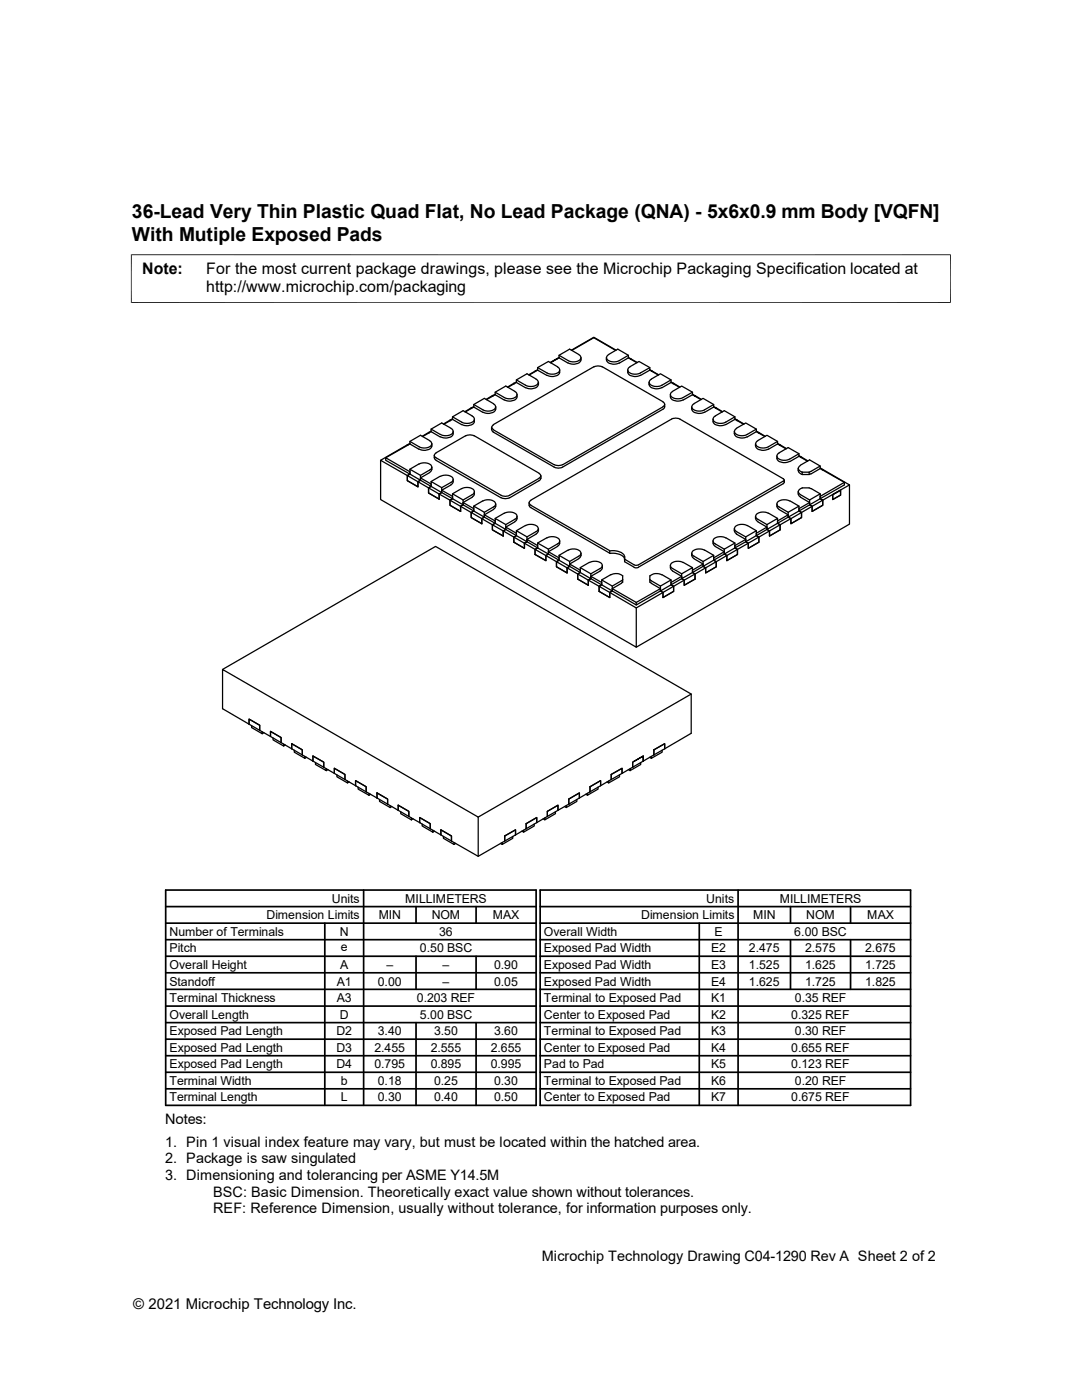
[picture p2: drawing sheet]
<svg xmlns="http://www.w3.org/2000/svg" width="216mm" height="279mm" viewBox="0 0 216 279" stroke-linecap="round" stroke-linejoin="round" font-family="sans-serif">
<g fill="none" stroke="#000" stroke-width=".25">
<path d="M98.8 78.7l-1.8 1M98.8 78.8l1.8 1M98.8 78.8l-1.7 1M102.7 78.1l-1.8-1.1-2.1 1.3v.5M102.7 78.1a.68 .68 0 0 1 .5 .8 .68 .68 0 0 1-.7 .6l-.6 .1-1-.1-2.1-1.2M103 76.2l-1.7 1.1M103 76.3l1.9 1.1M103 76.3l-1.7 1M103.2 78.7a1.1 1.1 0 0 1-1.3 1.4l-1.3-.3M107 75.6l-1.8-1-2.2 1.2v.5M107 75.7a.68 .68 0 0 1 .4 .8 .68 .68 0 0 1-.7 .5l-.6 .1-1-.1-2.1-1.2M107.3 73.8l-1.8 1"/>
<path d="M107.3 73.9l1.8 1M107.3 73.9l-1.7 .9M107.4 76.8a1.6 1.6 0 0 1-2.2 .7l-.3-.2M107.4 76.3v.5M111.3 73.2l-1.9-1.1-2.1 1.3v.5M111.3 73.2a.68 .68 0 0 1 .4 .8 .68 .68 0 0 1-.7 .5l-.6 .2-1-.2-2.1-1.1M111.5 71.3l-1.7 1M111.5 71.4l1.9 1.1M111.5 71.4l-1.6 1M111.7 73.8a1.1 1.1 0 0 1-1.3 1.3l-1.3-.2M114 69.9l4.5-2.6 4.4 2.6M114.1 69.9l4.4-2.5 4.4 2.5"/>
<path d="M115.5 70.7l-1.8-1-2.2 1.2v.5M115.5 70.8a.68 .68 0 0 1 .4 .7 .68 .68 0 0 1-.7 .6l-.6 .1-1-.1-2.1-1.2M116 71.4a1.16 1.16 0 0 1-1.4 1.3l-1.2-.3M118.5 73.2l.8-.2 .9 .2M118.5 73.2l-20.1 11.6M120.2 73.2l12.1 7M121 71.4v.4M121 71.8a1.6 1.6 0 0 0 2.3 .8l.3-.2M121.5 70.7l1.8-1 2.1 1.2v.5M121.5 70.8a.68 .68 0 0 0-.5 .7 .68 .68 0 0 0 .7 .6l.6 .1 1-.1 2.1-1.2M125.3 73.8a1.1 1.1 0 0 0 1.2 1.3l1.3-.2M125.4 71.3l1.8 1"/>
<path d="M125.4 71.4l-1.8 1.1M125.4 71.4l1.7 1M125.7 73.2l1.8-1.1 2.2 1.3v.5M125.7 73.2a.68 .68 0 0 0-.4 .8 .68 .68 0 0 0 .6 .5l.7 .2 1-.2 2.1-1.1M129.5 76.3v.5M129.5 76.8a1.6 1.6 0 0 0 2.3 .7l.3-.2M129.7 73.8l1.7 1M129.7 73.9l-1.9 1M129.7 73.9l1.7 .9M130 75.6l1.8-1 2.1 1.2v.5M130 75.7a.68 .68 0 0 0-.4 .8 .68 .68 0 0 0 .6 .5l.7 .1 .9-.1 2.1-1.2M133.8 78.7a1.1 1.1 0 0 0 1.2 1.4l1.3-.3"/>
<path d="M133.9 76.2l1.8 1.1M133.9 76.3l-1.8 1.1M133.9 76.3l1.7 1M134.2 78.1l1.8-1.1 2.2 1.3v.5M134.2 78.1a.68 .68 0 0 0-.4 .8 .68 .68 0 0 0 .7 .6l.6 .1 1-.1 2.1-1.2M138.2 78.7l1.8 1M138.2 78.8l-1.9 1M138.2 78.8l1.7 1M75.9 91.9v7.8l51.1 29.5v-7.9M81.8 93.6l2.1 1.3v.9l-2.1-1.2zM81.8 88.5l-.5 .3 .1 .1-.1-.1-5.4 3.1 5.4 3v1l2.1 1.3v-1.1l2.1 1.3v1l2.1 1.2M81.8 88.1l1.8 1.1a1.86 1.86 0 0 0 2.5-.6v-.3l-.4-.4-1.8-1-2.1 1.2v.5"/>
<path d="M81.8 88.6l1.8 1a2.02 2.02 0 0 0 2.5-.4v-.2M81.8 88.6l-4.8 2.8M83.6 92.6a1.86 1.86 0 0 1 2.5 .5l-.2 .6-2 1.2M83.6 92.6l-1.8 1M83.9 95.4v.4l-.5 .3v1.1l-2.1-1.3v-1l.5-.3v-.5l-4.8-2.7v.5l4.8 2.7-.5 .3 2.1 1.2 .5-.3 2.1 1.3-.5 .3 2.1 1.2 .5-.3 2.2 1.2-.5 .3 2.1 1.2 .5-.2 2.1 1.2-.5 .3 2.1 1.2 .5-.3 2.2 1.2-.5 .3 2.1 1.3 .5-.3 2.1 1.2-.5 .3 2.1 1.2M83.9 95.4l2.1 1.2v.5l-.5 .3v1l2.1 1.2M85.7 94.3l-1.8 1.1M86 96.1l2.1 1.2v1l-2.1-1.2zM86 86l-.5 .3 .1 .1-.1-.1-1.3 .8M86 85.6l1.8 1.1M86 86.1l1.8 1.1M86 86.1l-1.7 1"/>
<path d="M86.1 93.7l-.4 .6M86.2 88.6v.4M86.2 93.2v.5M86.7 90.9v.7l.3 .2M87 90.4l-.2 .2a.46 .46 0 0 0 .2 .8l13.2 7.6h1.2l6.2-3.5M87 91.9l13 7.5M87.6 99.6v-1l2.2 1.2v1l2.1 1.3M87.8 95l-1.8 1.1M87.9 95.1a1.86 1.86 0 0 1 2.5 .5l-.2 .5-2.1 1.2M88.1 97.8v.5l-.5 .3v1M88.1 97.8l2.2 1.3v.4l-.5 .3v1l2.1 1.3M90 85.5l-1.9-1.1-2.1 1.2v.5"/>
<path d="M90 85.5a.68 .68 0 0 1 .4 .8 .68 .68 0 0 1-.7 .5l-.9 .2-.9-.3M90 96.8l-1.9 1M90.3 98.6l2.1 1.2v1l-2.1-1.3zM90.3 83.6l-.5 .3h.1h-.1l-1.3 .7M90.3 83.7l1.8 1.1M90.3 83.7l-1.7 1M90.4 86.1a1.1 1.1 0 0 1-1.2 1.3l-1.3-.2M90.4 95.7v.6l-.4 .4M92.1 97.5a1.86 1.86 0 0 1 2.6 .5l-.3 .6-2 1.2M92.1 97.5l-1.8 1.1M92.9 87l.9-.2 .8 .2M92.9 87l-5.9 3.4"/>
<path d="M94.2 83l-1.8-1-2.1 1.2v.5M94.2 83.1a.68 .68 0 0 1 .4 .7 .68 .68 0 0 1-.6 .6l-.7 .1-.9-.1-2.1-1.2M94.2 99.2l-1.8 1.1M94.5 81.2l-1.7 1M94.5 81.2l1.9 1.1M94.6 87l13 7.4M94.7 98.1l-.1 .7-.4 .4M94.7 83.7a1.1 1.1 0 0 1-1.3 1.3l-1.3-.3M98.1 85.3v.5M98.1 85.8l.4 .4M98.4 85.8l12.2 7M98.5 84.8l-.2 .1a.46 .46 0 0 0 .2 .8"/>
<path d="M98.5 80.6l-1.9-1.1-2.1 1.2v.5M98.5 80.6a.68 .68 0 0 1 .4 .8 .68 .68 0 0 1-.7 .5l-.6 .1-1-.1-2.1-1.2M98.9 81.7a1.6 1.6 0 0 1-2.3 .7l-.2-.1M98.9 81.2v.5M100 99.3l.8 .2 .9-.2M105.9 99.9l-.2 .1a.46 .46 0 0 0 .2 .8l15.8 9.1v.5l-15.8-9.1-.2-.2-.1-.8M107.6 94.5l.1 .1a.46 .46 0 0 1-.1 .8M107.9 95.5l-.3 .4-5.9 3.5M107.9 95v.5M110.6 92.7l.8 .2 .9-.2M132.3 80.2l.2 .1a.46 .46 0 0 1-.2 .9M132.3 81.2l-20 11.6"/>
<path d="M132.6 80.7l-.1 .7-.2 .3-20.3 11.6-.6 .1-.8-.2-12.2-7M138 81.2a1.16 1.16 0 0 0 1.3 1.3l1.3-.2M138.5 80.6l1.8-1.1 2.1 1.2v.5M138.5 80.6a.68 .68 0 0 0-.4 .8 .68 .68 0 0 0 .6 .5l.7 .1 .9-.1 2.1-1.2M142.3 83.7a1.1 1.1 0 0 0 1.3 1.3l1.2-.3M142.4 81.2l1.8 1M142.4 81.2l-1.8 1.1M142.4 81.2l1.7 1M142.7 83l1.8-1 2.1 1.2v.5M142.7 83.1a.68 .68 0 0 0-.4 .7 .68 .68 0 0 0 .7 .6l.6 .1 1-.1 2-1.2M146.5 86.1v.5M146.6 86.6a1.6 1.6 0 0 0 2.2 .7l.3-.1"/>
<path d="M146.6 83.6l.6 .3h-.1h.1l1.3 .7M146.6 83.7l-1.8 1.1M146.6 83.7l1.8 1M146.9 85.5l1.9-1.1 2.1 1.2v.5M147 85.5a.68 .68 0 0 0-.4 .8 .68 .68 0 0 0 .6 .5l.7 .2 .9-.2 2.1-1.2M150.7 88.6v.4M150.9 86l.5 .3-.1 .1 .1-.1 1.3 .8M150.9 86.1l-1.8 1.1M150.9 86.1l1.7 1M155 91a1.1 1.1 0 0 0 1.3 1.3l1.3-.2M155.2 88.5l.5 .3-.1 .1 .1-.1 1.2 .7M155.2 88.1l-1.9 1.1a1.86 1.86 0 0 1-2.5-.6l.1-.3 .3-.4 1.8-1 2.2 1.2v.5"/>
<path d="M155.2 88.6l-1.9 1a2.02 2.02 0 0 1-2.5-.4v-.2M155.2 88.6l1.6 1M155.4 90.4l1.9-1.1 2.1 1.3v.5M155.4 90.4a.68 .68 0 0 0-.4 .8 .68 .68 0 0 0 .7 .5l.6 .2 1-.2 2.1-1.1M156.3 96l-28.9 16.7h-.9l-1.9-1.1v.5l1.9 1.1M156.3 96.1l.2-.2-.2-.4-20.6-11.8-.9-.3-.8 .3-28.1 16.1M156.5 95.8v.6l-.2 .1-28.9 16.7M159.3 93.5l.1 .7 .7 .5M159.3 98.1v.7l.4 .4M159.4 90.9l.5 .3v.1v-.1l1.3 .8M159.4 91.1l-1.8 1M159.4 91.1l1.7 .9"/>
<path d="M159.7 92.8l1.8-1 2.2 1.2v.5M159.7 92.9l-.2 .1a.6 .6 0 0 0-.2 .7 .6 .6 0 0 0 .5 .4l.3 .1M160.1 97.4h1.4l.3 .1M160.1 97.4l-.5 .2a.6 .6 0 0 0-.3 .6 .6 .6 0 0 0 .4 .5l1.8 1.1M161.5 94.2h-1.4v.5h1.4M161.5 94.2v.5M161.5 99.8l2.2-1.2v.9l-2.2 1.3zM161.8 94.5l-.3 .2M161.8 97.5l1.9 1.1M163.7 93.5l4.8 2.8v.5l-4.8 2.7 .5 .3-2.1 1.2-.6-.2-2.1 1.2 .5 .3-2.1 1.2-.5-.3-2.1 1.2 .5 .3-2.2 1.3-.5-.3-2.1 1.2 .5 .3-2.1 1.2-.5-.3-2.2 1.2v-.9l-2.1 1.2M163.7 93.4l.5 .3-.1 .1 .1-.1 5.3 3.1-5.3 3v1l-2.1 1.3v-1.1l-2.2 1.3v1l-2.1 1.2v-1l-2.1 1.2v1l-2.2 1.3v-1l-2.1 1.2v1l-2.1 1.2v-1l-2.1 1.2v1.1M163.7 93l-2.2 1.2"/>
<path d="M163.7 93.5l-1.9 1.1M166.2 98.7l1.5-.9v1l-1.5 .9zM168.5 96.3l-4.8 2.8v.4l.5 .3v1l-2.1 1.3v-1.1l-.6-.2v-.5l-1.8-1.1M169.5 96.8v7.8l-42.5 24.6M91.9 102.1v-1.1l2.1 1.3v1l2.1 1.2M92.4 100.3l2.1 1.2v.5l-.5 .3v1l2.1 1.2M92.4 100.3v.5l-.5 .2v1.1M94.5 101l2.1 1.2v1l-2.1-1.2zM94.5 101l1.9-1a1.86 1.86 0 0 1 2.5 .5l-.2 .5-2.1 1.2M96.1 104.5v-1l2.2 1.2v1l2.1 1.3M96.6 102.7v.5l-.5 .3v1M96.6 102.7l2.2 1.3v.4l-.5 .3v1l2.1 1.3"/>
<path d="M98.8 103.5l2.1 1.2v1l-2.1-1.3zM98.9 101l-.3 .5-2 1.2M98.9 100.6v.4M100.4 107v-1l2.1 1.2v1M100.6 102.4a1.86 1.86 0 0 1 2.6 .6l-.2 .5-2.1 1.2M100.6 102.4l-1.8 1.1M100.9 105.2l2.1 1.2v.5l-.5 .3v1M100.9 105.2v.5l-.5 .3v1M102.5 108.2l2.1 1.2v-1M102.7 104.1l-1.8 1.1M103.2 103l-.1 .7-.4 .4M104.6 108.4l.6-.3-2.2-1.2v-1l2.2 1.2v1l2.1 1.2-.5 .3 2.1 1.3"/>
<path d="M104.6 108.4l2.2 1.2v1.1M104.9 104.9a1.86 1.86 0 0 1 2.5 .5l-.2 .6-2 1.1M104.9 104.9l-1.9 1M105.2 107.7l2.1 1.2v.4l-.5 .3v1.1M105.2 107.7v.4l-.6 .3v1l-2.1-1.2M106.8 110.7l2.1 1.2v-1M107 106.6l-1.8 1.1M107.4 106l-.4 .6M107.4 105.5v.5M108.9 110.9l.5-.3-2.1-1.3v-.9l2.1 1.2v1l2.1 1.2-.5 .3 2.2 1.2M108.9 110.9l2.1 1.2v1l2.2 1.2v-1M109.1 107.4a1.86 1.86 0 0 1 2.6 .5l-.2 .5-2.1 1.2"/>
<path d="M109.1 107.3l-1.8 1.1M109.4 110.1v.5l-.5 .3v1l-2.1-1.2M109.4 110.1l2.1 1.2v.5l-.5 .3v1l2.2 1.2v-1l.5-.3v-.4M111.3 109.1l-1.9 1M111.7 108l-.1 .6-.3 .4M113.2 113.3l.5-.3-2.2-1.2v-1l2.2 1.3v.9l2.1 1.3-.5 .3 2.1 1.2M113.2 113.3l2.1 1.3v1l2.1 1.2v-1M113.4 109.8a1.86 1.86 0 0 1 2.5 .5l-.2 .6-2 1.2M113.4 109.8l-1.9 1M113.7 112.6l2.1 1.2v.5l-.5 .3v1l2.1 1.2v-1l.5-.3v-.5M115.5 111.5l-1.8 1.1M116 110.4l-.1 .6-.4 .5"/>
<path d="M117.4 115.8l.5-.3-2.1-1.2v-1l2.1 1.2v1l2.2 1.2-.6 .3 2.2 1.2M117.4 115.8l2.1 1.2v1M117.6 112.2l-1.8 1.1M117.6 112.3a1.86 1.86 0 0 1 2.6 .5l-.2 .5-2.1 1.2M117.9 115l2.2 1.2v.5l-.6 .3v1M119.5 118l2.2 1.3v-1.1M119.8 114l-1.9 1M120.2 112.9l-.1 .6-.3 .4M121.7 109.9a2.87 2.87 0 0 1 2.9 1v.7M121.7 110.4a2.72 2.72 0 0 1 2.9 1.1M121.9 114.7a2.11 2.11 0 0 1 2.3 .2M121.9 114.7l-1.8 1"/>
<path d="M122.2 117.5l4.8 2.7v.5l-4.8-2.8v-.9l-2.1-1.3v1l2.1 1.2-.5 .3M122.2 117.5v.4l-.5 .3v1.1l-2.2-1.3M124 116.4l-1.8 1.1M124.2 115.7l-2 1.3M124.2 114.9v1.3l-.2 .2M126.5 113.2h.9M129.7 114.9v1.3M129.7 115.7l2.1 1.3M129.7 116.2l.3 .2M131.8 117v.9l2.1-1.2 .5 .3-2.1 1.2-.5-.3-4.8 2.8M131.8 117.5l-4.8 2.7M132.1 114.7a2.11 2.11 0 0 0-2.4 .2"/>
<path d="M132.1 114.7l1.8 1M133.8 112.9v.6l.4 .4M134.2 114l1.8 1v.5l.5 .3v1l2.2-1.2M136 114.5v1l2.2-1.2 .5 .3-2.2 1.2-.5-.3-2.1 1.2v-1l-2.1 1.3M136 115l-2.1 1.2v.5l.5 .3v1l-2.1 1.3v-1.1l-.5-.3v-.4l-1.8-1.1M136.3 112.3a1.86 1.86 0 0 0-2.5 .5l.2 .5 2 1.2M136.3 112.2l1.9 1.1M138 110.4l.1 .6 .4 .5M138.7 115.6l-2.2 1.2v-1l-2.1 1.2v1l-2.1 1.3v-1.1l-5.3 3.1-5.3-3.1M140.3 112.1l2.1-1.3v1l-2.1 1.2zM140.3 112.6l-2.1 1.2v.5l.5 .3v1M140.6 109.8a1.86 1.86 0 0 0-2.6 .5l.3 .6 2 1.2"/>
<path d="M140.6 109.8l1.8 1M142.3 108v.6l.4 .4M142.7 109.1l1.8 1v.5l.5 .3v1l2.2-1.2M144.5 109.6v1l2.1-1.3 .6 .3-2.2 1.3-.5-.3-2.1 1.2 .5 .3-2.1 1.2-.5-.3-2.1 1.3v-1l-2.2 1.2M144.5 110.1l-2.1 1.2v.5l.5 .3v1l-2.1 1.2v-1l-.5-.3v-.4l-1.8-1.1M144.8 107.4a1.86 1.86 0 0 0-2.5 .5l.2 .5 2 1.2M144.8 107.3l1.8 1.1M146.5 105.5v.5M146.6 106l.4 .6M147.2 110.7l-2.2 1.2v-1l-2.1 1.2v1l-2.1 1.2v-1l-2.1 1.3v1M148.8 107.1l2.1-1.2v1l-2.1 1.2zM148.8 107.7l-2.2 1.2v.4l.6 .3v1.1"/>
<path d="M149.1 104.9a1.86 1.86 0 0 0-2.5 .5l.2 .6 2 1.1M149.1 104.9l1.8 1M150.7 103v.5M150.8 103.5l.4 .6M153 104.7l2.2-1.2v.9l-2.2 1.3zM153 105.2l-2.1 1.2v.5l.5 .3v1l-2.1 1.2v-1l-.5-.3v-.4l-1.9-1.1M153.3 102.4a1.86 1.86 0 0 0-2.5 .6l.2 .5 2 1.2M153.3 102.4l1.9 1.1M157.3 102.2l2.1-1.2v1l-2.1 1.2zM157.3 102.7l-2.1 1.3v.4l.5 .3v1l-2.2 1.3v-1l-.5-.3v-.5l-1.8-1.1M159.4 101l-1.8-1a1.86 1.86 0 0 0-2.6 .5l.2 .5 2.1 1.2M161.5 100.3l-2.1 1.2v.5l.5 .3v1l-2.1 1.2v-1l-.5-.3v-.5l-2.1-1.3-.2-.8"/>
<path d="M44.4 133.6l42.5-24.5 51 29.4v7.8l-5.3 3.1M137.9 138.5l-42.5 24.6M49.7 144.5v-1l2.1 1.2v1.1M49.7 144.5l-5.3-3.1v-7.8l51 29.5v7.8M49.7 144.5l2.1 1.3M50.2 144.8v.4l2.1 1.2v-.3M51.8 145.8l2.2 1.2M52.7 146.2l-.4 .2M54 146l2.1 1.2v1v-1l-2.1-1.2v1zM54 147l8.4 4.9M54.5 147.3v.4l2.1 1.2v-.4M56.9 148.7l-.3 .2"/>
<path d="M58.2 148.4v1v-1l2.1 1.2v1.1v-1.1zM58.7 149.7v.4l2.1 1.2v-.3M61.2 151.1l-.4 .2M62.4 151.9v-1l2.2 1.2v1M62.4 151.9l2.2 1.2M62.9 152.2v.4l2.2 1.2v-.4M64.6 153.1l8.5 4.9M65.4 153.6l-.3 .2M66.7 153.3v1v-1l2.1 1.3v1v-1zM67.2 154.6v.4l2.1 1.3v-.4M69.7 156l-.4 .3M71 156.8v-1l2.1 1.2v1"/>
<path d="M71.5 157.1v.4l2.1 1.2M73.1 158l2.1 1.3M73.6 158.3v.4M74 158.5l-.4 .2M75.2 159.3v-1.1l2.1 1.3v1M75.2 159.3l6.4 3.6M75.7 159.6v.3l2.2 1.3M115.1 159.6v.3l-2.1 1.3v-.4M115.6 159.3v-1.1l-2.1 1.3v1M116.9 158.5l.3 .2M119.3 157.1v.4l-2.1 1.2v-.4M119.8 156.8v-1l-2.1 1.2v1"/>
<path d="M121.1 156l.4 .3M122 155.6l-8.5 4.9M123.6 154.6v.4l-2.1 1.3v-.4M124.1 154.3v-1l-2.1 1.3v1M124.1 154.3l-2.1 1.3M125.4 153.6l.3 .2M126.2 152.1l2.2-1.2v1v-1zM126.2 152.1v1M127.8 152.2v.4l-2.1 1.2v-.4M129.6 151.1l.4 .2M130.5 150.7l-6.4 3.6M132.1 149.7v.4l-2.1 1.2v-.3"/>
<path d="M132.6 149.4v-1l-2.1 1.2v1.1M132.6 149.4l-2.1 1.3M77.9 160.8v.4M78.2 161l-.3 .2M79.5 161.7v-1l2.1 1.2v1M80 162v.4l2.1 1.2M81.6 162.9l2.1 1.3M82.1 163.2v.4M82.4 163.4l-.3 .2M83.7 164.2v-1l2.2 1.2v1M83.7 164.2l4.3 2.4v-1l2.1 1.2v1.1l5.3 3 5.3-3M84.2 164.5v.3l2.2 1.3"/>
<path d="M86.4 165.7v.4M86.7 165.9l-.3 .2M88 165.6l2.1 1.2v1.1l-2.1-1.3zM88.5 166.9v.4l2.1 1.2M90.6 168.1v.4M90.9 168.3l-.3 .2M99.9 168.3l.3 .2M102.3 166.9v.4l-2.1 1.2v-.4M102.9 166.6v-1l-2.2 1.2v1.1M102.9 166.6l-2.2 1.3M104.1 165.9l.4 .2M106.6 164.5v.3l-2.1 1.3v-.4"/>
<path d="M107.1 164.2v-1l-2.1 1.2v1M108.4 163.4l.3 .2M110.8 162v.4l-2.1 1.2v-.4M111.3 161.7v-1l-2.1 1.2v1M111.3 161.7l-8.4 4.9M112.6 161l.4 .2M113.5 160.5l-2.2 1.2"/>
</g>
<path d="M26.1 50.8h163.6M26.2 50.8v9.7M189.7 50.8v9.7M26.1 60.4h163.6" fill="none" stroke="#000" stroke-width=".2"/>
<g fill="none" stroke="#000" stroke-width=".34">
<path d="M33.1 177.6h73.9v43h-73.9zM72.6 177.6v43M107.8 177.6h73.9v43h-73.9zM147.3 177.6v43M33.1 194.1h73.9M33.1 190.8h73.9M33.1 187.5h73.9M33.1 184.2h73.9M33.1 180.9h73.9M33.1 197.4h73.9M64.8 184.2v36.4M83 180.9v3.3"/>
<path d="M83 190.8v6.6M95 180.9v3.3M95 190.8v6.6M107.8 194.1h73.9M107.8 190.8h73.9M107.8 187.5h73.9M107.8 184.2h73.9M107.8 180.9h73.9M107.8 197.4h73.9M139.5 184.2v36.4M157.7 180.9v3.3M157.7 187.5v9.9"/>
<path d="M169.7 180.9v3.3M169.7 187.5v9.9M33.1 217.3h73.9M33.1 204.1h73.9M33.1 200.8h73.9M33.1 210.7h73.9M33.1 207.4h73.9M33.1 214h73.9M83 204.1v16.5M95 204.1v16.5M107.8 217.3h73.9M107.8 204.1h73.9"/>
<path d="M107.8 200.8h73.9M107.8 210.7h73.9M107.8 207.4h73.9M107.8 214h73.9"/>
</g>
<g font-size="3.9">
<text x="26.3" y="43.5">36-Lead Very Thin Plastic Quad Flat, No Lead Package (QNA) - 5x6x0.9 mm Body [VQFN]</text>
<text x="26.3" y="48">With Mutiple Exposed Pads</text>
</g>
<g font-size="3.2">
<text x="28.4" y="54.6">Note:</text>
<text x="41.1" y="54.6">For the most current package drawings, please see the Microchip Packaging Specification located at</text>
<text x="41.1" y="58.3">http://www.microchip.com/packaging</text>
</g>
<text font-size="3" x="26.6" y="261.3">© 2021 Microchip Technology Inc.</text>
<g font-size="2.9">
<text x="32.9" y="224.3">Notes:</text>
<text x="32.9" y="228.9">1. Pin 1 visual index feature may vary, but must be located within the hatched area.</text>
<text x="32.9" y="232.2">2. Package is saw singulated</text>
<text x="32.9" y="235.5">3. Dimensioning and tolerancing per ASME Y14.5M</text>
<text x="42.5" y="238.8">BSC: Basic Dimension. Theoretically exact value shown without tolerances.</text>
<text x="42.5" y="242.1">REF: Reference Dimension, usually without tolerance, for information purposes only.</text>
<text x="108.1" y="251.6">Microchip Technology Drawing C04-1290 Rev A Sheet 2 of 2</text>
</g>
<g font-size="2.5">
<text x="53.2" y="183.5">Dimension Limits</text>
<text x="66.2" y="180.2">Units</text>
<text x="75.6" y="183.5">MIN</text>
<text x="80.9" y="180.2">MILLIMETERS</text>
<text x="86.1" y="183.5">NOM</text>
<text x="98.3" y="183.5">MAX</text>
<text x="127.9" y="183.5">Dimension Limits</text>
<text x="140.9" y="180.2">Units</text>
<text x="150.3" y="183.5">MIN</text>
<text x="155.6" y="180.2">MILLIMETERS</text>
<text x="160.9" y="183.5">NOM</text>
<text x="173.1" y="183.5">MAX</text>
<text x="33.8" y="186.8">Number of Terminals</text>
<text x="33.8" y="190.1">Pitch</text>
<text x="67.8" y="186.8">N</text>
<text x="68" y="189.8">e</text>
<text x="83.8" y="190.1">0.50 BSC</text>
<text x="87.6" y="186.8">36</text>
<text x="108.5" y="186.8">Overall Width</text>
<text x="108.5" y="190.1">Exposed Pad Width</text>
<text x="141.9" y="190.1">E2</text>
<text x="142.6" y="186.8">E</text>
<text x="149.4" y="190.1">2.475</text>
<text x="158.5" y="186.8">6.00 BSC</text>
<text x="160.7" y="190.1">2.575</text>
<text x="172.6" y="190.1">2.675</text>
<text x="33.8" y="193.4">Overall Height</text>
<text x="33.8" y="196.7">Standoff</text>
<text x="67.2" y="196.7">A1</text>
<text x="67.9" y="193.4">A</text>
<text x="75.4" y="196.7">0.00</text>
<text x="77.1" y="193.4">–</text>
<text x="88.3" y="193.4">–</text>
<text x="88.3" y="196.7">–</text>
<text x="98.6" y="193.4">0.90</text>
<text x="98.6" y="196.7">0.05</text>
<text x="108.5" y="196.7">Exposed Pad Width</text>
<text x="108.5" y="193.4">Exposed Pad Width</text>
<text x="141.9" y="196.7">E4</text>
<text x="141.9" y="193.4">E3</text>
<text x="149.4" y="196.7">1.625</text>
<text x="149.4" y="193.4">1.525</text>
<text x="160.7" y="193.4">1.625</text>
<text x="160.7" y="196.7">1.725</text>
<text x="172.6" y="196.7">1.825</text>
<text x="172.6" y="193.4">1.725</text>
<text x="33.8" y="200">Terminal Thickness</text>
<text x="33.8" y="203.3">Overall Length</text>
<text x="67.2" y="200">A3</text>
<text x="67.8" y="203.3">D</text>
<text x="83.1" y="200">0.203 REF</text>
<text x="83.8" y="203.3">5.00 BSC</text>
<text x="108.5" y="203.3">Center to Exposed Pad</text>
<text x="108.5" y="200">Terminal to Exposed Pad</text>
<text x="141.9" y="200">K1</text>
<text x="141.9" y="203.3">K2</text>
<text x="157.9" y="203.3">0.325 REF</text>
<text x="158.6" y="200">0.35 REF</text>
<text x="33.8" y="209.9">Exposed Pad Length</text>
<text x="33.8" y="206.6">Exposed Pad Length</text>
<text x="67.1" y="209.9">D3</text>
<text x="67.1" y="206.6">D2</text>
<text x="74.7" y="209.9">2.455</text>
<text x="75.4" y="206.6">3.40</text>
<text x="85.9" y="209.9">2.555</text>
<text x="86.6" y="206.6">3.50</text>
<text x="97.9" y="209.9">2.655</text>
<text x="98.6" y="206.6">3.60</text>
<text x="108.5" y="206.6">Terminal to Exposed Pad</text>
<text x="108.5" y="209.9">Center to Exposed Pad</text>
<text x="141.9" y="206.6">K3</text>
<text x="141.9" y="209.9">K4</text>
<text x="157.9" y="209.9">0.655 REF</text>
<text x="158.6" y="206.6">0.30 REF</text>
<text x="33.8" y="213.2">Exposed Pad Length</text>
<text x="67.1" y="213.2">D4</text>
<text x="74.7" y="213.2">0.795</text>
<text x="85.9" y="213.2">0.895</text>
<text x="97.9" y="213.2">0.995</text>
<text x="108.5" y="213.2">Pad to Pad</text>
<text x="141.9" y="213.2">K5</text>
<text x="157.9" y="213.2">0.123 REF</text>
<text x="33.8" y="216.5">Terminal Width</text>
<text x="33.8" y="219.8">Terminal Length</text>
<text x="68" y="216.5">b</text>
<text x="68" y="219.8">L</text>
<text x="75.4" y="219.8">0.30</text>
<text x="75.4" y="216.5">0.18</text>
<text x="86.6" y="216.5">0.25</text>
<text x="86.6" y="219.8">0.40</text>
<text x="98.6" y="219.8">0.50</text>
<text x="98.6" y="216.5">0.30</text>
<text x="108.5" y="219.8">Center to Exposed Pad</text>
<text x="108.5" y="216.5">Terminal to Exposed Pad</text>
<text x="141.9" y="219.8">K7</text>
<text x="141.9" y="216.5">K6</text>
<text x="157.9" y="219.8">0.675 REF</text>
<text x="158.6" y="216.5">0.20 REF</text>
</g>
</svg>
